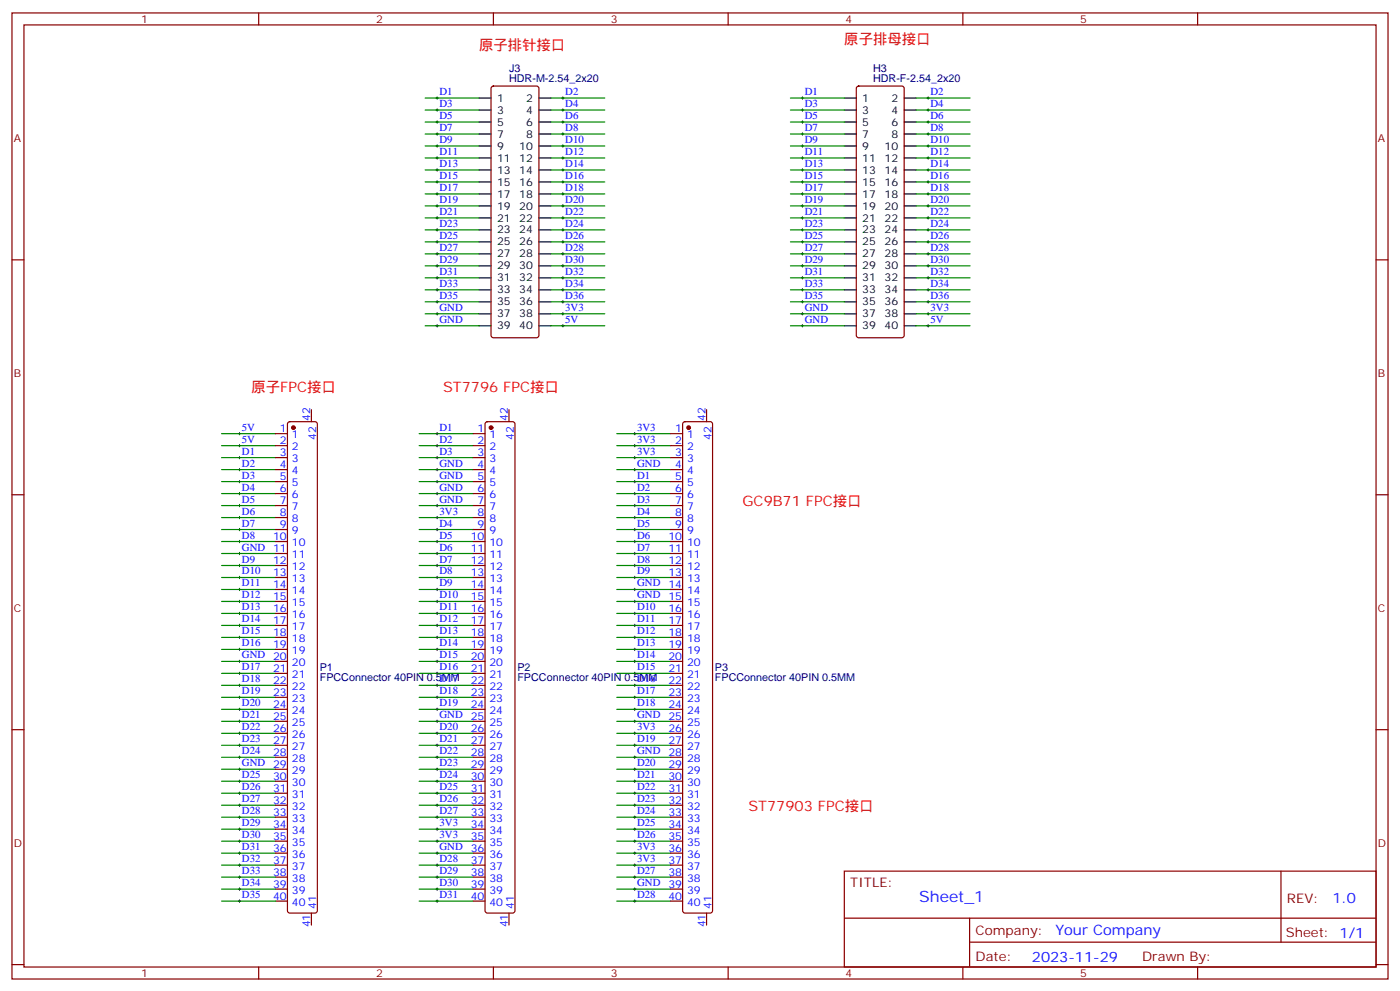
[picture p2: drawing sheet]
<svg xmlns="http://www.w3.org/2000/svg" width="412mm" height="292mm" viewBox="0 0 412 292" stroke-linecap="round" stroke-linejoin="round" font-family="sans-serif">
<g fill="none" stroke="#870000" stroke-width=".35">
<path d="M3.5 3.8h405.4v284.3h-405.4zM7.1 7.3h398.2v277.3h-398.2zM76.2 3.8v3.5M145.3 3.8v3.5M214.5 3.8v3.5M283.6 3.8v3.5M352.8 3.8v3.5M144.9 25.5l.4-.2h12.7l.5 .2 .2 .5v72.7l-.2 .5-.5 .2h-12.7l-.5-.2-.2-.5v-72.7zM252.5 25.5l.4-.2h12.7l.5 .2 .2 .5v72.7l-.2 .5-.5 .2h-12.7l-.5-.2-.2-.5v-72.7zM3.5 76.5h3.6M405.3 76.5h3.6M81.1 127.6h3.6"/>
<path d="M81.1 131.2h3.6M81.1 134.7h3.6M81.1 138.2h3.6M84.9 124.3l.5-.2h7.4l.5 .2 .2 .5v143.2l-.2 .5-.5 .2h-7.4l-.5-.2-.2-.5v-143.2zM91.7 120.6v3.5M139.3 127.6h3.6M139.3 131.2h3.6M139.3 134.7h3.6M139.3 138.2h3.6M143.1 124.3l.5-.2h7.4l.5 .2 .2 .5v143.2l-.2 .5-.5 .2h-7.4l-.5-.2-.2-.5v-143.2zM149.9 120.6v3.5M197.6 127.6h3.5"/>
<path d="M197.6 131.2h3.5M197.6 134.7h3.5M197.6 138.2h3.5M201.3 124.3l.5-.2h7.4l.5 .2 .2 .5v143.2l-.2 .5-.5 .2h-7.4l-.5-.2-.2-.5v-143.2zM208.1 120.6v3.5M3.5 145.6h3.6M81.1 141.7h3.6M81.1 145.3h3.6M81.1 148.8h3.6M81.1 152.3h3.6M81.1 155.9h3.6M81.1 159.4h3.6"/>
<path d="M139.3 141.7h3.6M139.3 145.3h3.6M139.3 148.8h3.6M139.3 152.3h3.6M139.3 155.9h3.6M139.3 159.4h3.6M197.6 141.7h3.5M197.6 145.3h3.5M197.6 148.8h3.5M197.6 152.3h3.5M197.6 155.9h3.5M197.6 159.4h3.5"/>
<path d="M405.3 145.6h3.6M81.1 162.9h3.6M81.1 166.4h3.6M81.1 170h3.6M81.1 173.5h3.6M81.1 177h3.6M139.3 162.9h3.6M139.3 166.4h3.6M139.3 170h3.6M139.3 173.5h3.6M139.3 177h3.6M197.6 162.9h3.5"/>
<path d="M197.6 166.4h3.5M197.6 170h3.5M197.6 173.5h3.5M197.6 177h3.5M81.1 180.6h3.6M81.1 184.1h3.6M81.1 187.6h3.6M81.1 191.1h3.6M81.1 194.7h3.6M81.1 198.2h3.6M139.3 180.6h3.6M139.3 184.1h3.6"/>
<path d="M139.3 187.6h3.6M139.3 191.1h3.6M139.3 194.7h3.6M139.3 198.2h3.6M197.6 180.6h3.5M197.6 184.1h3.5M197.6 187.6h3.5M197.6 191.1h3.5M197.6 194.7h3.5M197.6 198.2h3.5M3.5 214.8h3.6M81.1 201.7h3.6"/>
<path d="M81.1 205.2h3.6M81.1 208.8h3.6M81.1 212.3h3.6M81.1 215.8h3.6M81.1 219.4h3.6M139.3 201.7h3.6M139.3 205.2h3.6M139.3 208.8h3.6M139.3 212.3h3.6M139.3 215.8h3.6M139.3 219.4h3.6M197.6 201.7h3.5"/>
<path d="M197.6 205.2h3.5M197.6 208.8h3.5M197.6 212.3h3.5M197.6 215.8h3.5M197.6 219.4h3.5M405.3 214.8h3.6M81.1 222.9h3.6M81.1 226.4h3.6M81.1 229.9h3.6M81.1 233.5h3.6M81.1 237h3.6M139.3 222.9h3.6"/>
<path d="M139.3 226.4h3.6M139.3 229.9h3.6M139.3 233.5h3.6M139.3 237h3.6M197.6 222.9h3.5M197.6 226.4h3.5M197.6 229.9h3.5M197.6 233.5h3.5M197.6 237h3.5M81.1 240.5h3.6M81.1 244.1h3.6M81.1 247.6h3.6"/>
<path d="M81.1 251.1h3.6M81.1 254.6h3.6M81.1 258.2h3.6M139.3 240.5h3.6M139.3 244.1h3.6M139.3 247.6h3.6M139.3 251.1h3.6M139.3 254.6h3.6M139.3 258.2h3.6M197.6 240.5h3.5M197.6 244.1h3.5M197.6 247.6h3.5"/>
<path d="M197.6 251.1h3.5M197.6 254.6h3.5M197.6 258.2h3.5M248.7 256.4h156.6v28.2h-156.6zM377.3 256.4v20.9M81.1 261.7h3.6M81.1 265.2h3.6M91.7 268.7v3.6M139.3 261.7h3.6M139.3 265.2h3.6M149.9 268.7v3.6M197.6 261.7h3.5"/>
<path d="M197.6 265.2h3.5M208.1 268.7v3.6M248.7 270.2h156.5M285.6 277.3h119.6M285.6 270.2v14.2M3.5 283.9h3.6M76.2 284.6v3.5M145.3 284.6v3.5M214.5 284.6v3.5M283.6 284.6v3.5M352.8 284.6v3.5M405.3 283.9h3.6"/>
</g>
<g fill="none" stroke="#000" stroke-width=".29">
<path d="M128.4 28.9h.7M128.4 32.4h.7M128.4 35.9h.7M128.4 39.4h.7M128.8 28.5v.7M128.8 32v.7M128.8 35.6v.7M128.8 39.1v.7M165.5 28.9h.7M165.5 32.4h.7M165.5 35.9h.7M165.5 39.4h.7"/>
<path d="M165.8 28.5v.7M165.8 32v.7M165.8 35.6v.7M165.8 39.1v.7M236 28.9h.7M236 32.4h.7M236 35.9h.7M236 39.4h.7M236.4 28.5v.7M236.4 32v.7M236.4 35.6v.7M236.4 39.1v.7"/>
<path d="M273 28.9h.8M273 32.4h.8M273 35.9h.8M273 39.4h.8M273.4 28.5v.7M273.4 32v.7M273.4 35.6v.7M273.4 39.1v.7M128.4 43h.7M128.4 57.1h.7M128.4 53.6h.7M128.4 50h.7"/>
<path d="M128.4 46.5h.7M128.8 42.6v.7M128.8 46.1v.7M128.8 49.7v.7M128.8 53.2v.7M128.8 56.7v.7M165.5 43h.7M165.5 57.1h.7M165.5 53.6h.7M165.5 50h.7M165.5 46.5h.7M165.8 42.6v.7"/>
<path d="M165.8 46.1v.7M165.8 49.7v.7M165.8 53.2v.7M165.8 56.7v.7M236 43h.7M236 57.1h.7M236 53.6h.7M236 50h.7M236 46.5h.7M236.4 42.6v.7M236.4 46.1v.7M236.4 49.7v.7"/>
<path d="M236.4 53.2v.7M236.4 56.7v.7M273 43h.8M273 57.1h.8M273 53.6h.8M273 50h.8M273 46.5h.8M273.4 42.6v.7M273.4 46.1v.7M273.4 49.7v.7M273.4 53.2v.7M273.4 56.7v.7"/>
<path d="M128.4 71.2h.7M128.4 67.7h.7M128.4 64.1h.7M128.4 60.6h.7M128.4 74.7h.7M128.4 78.2h.7M128.8 60.3v.7M128.8 63.8v.7M128.8 67.3v.7M128.8 70.8v.7M128.8 74.4v.7M128.8 77.9v.7"/>
<path d="M165.5 71.2h.7M165.5 67.7h.7M165.5 64.1h.7M165.5 60.6h.7M165.5 74.7h.7M165.5 78.2h.7M165.8 60.3v.7M165.8 63.8v.7M165.8 67.3v.7M165.8 70.8v.7M165.8 74.4v.7M165.8 77.9v.7"/>
<path d="M236 71.2h.7M236 67.7h.7M236 64.1h.7M236 60.6h.7M236 74.7h.7M236 78.2h.7M236.4 60.3v.7M236.4 63.8v.7M236.4 67.3v.7M236.4 70.8v.7M236.4 74.4v.7M236.4 77.9v.7"/>
<path d="M273 71.2h.8M273 67.7h.8M273 64.1h.8M273 60.6h.8M273 74.7h.8M273 78.2h.8M273.4 60.3v.7M273.4 63.8v.7M273.4 67.3v.7M273.4 70.8v.7M273.4 74.4v.7M273.4 77.9v.7"/>
<path d="M128.4 92.4h.7M128.4 95.9h.7M128.4 81.8h.7M128.4 85.3h.7M128.4 88.8h.7M128.8 81.4v.7M128.8 84.9v.8M128.8 88.5v.7M128.8 92v.7M128.8 95.5v.7M165.5 92.4h.7M165.5 95.9h.7"/>
<path d="M165.5 81.8h.7M165.5 85.3h.7M165.5 88.8h.7M165.8 81.4v.7M165.8 84.9v.8M165.8 88.5v.7M165.8 92v.7M165.8 95.5v.7M236 92.4h.7M236 95.9h.7M236 81.8h.7M236 85.3h.7"/>
<path d="M236 88.8h.7M236.4 81.4v.7M236.4 84.9v.8M236.4 88.5v.7M236.4 92v.7M236.4 95.5v.7M273 92.4h.8M273 95.9h.8M273 81.8h.8M273 85.3h.8M273 88.8h.8M273.4 81.4v.7"/>
<path d="M273.4 84.9v.8M273.4 88.5v.7M273.4 92v.7M273.4 95.5v.7M70.2 127.6h.7M70.2 131.2h.7M70.2 134.7h.7M70.2 138.2h.7M70.6 127.3v.7M70.6 130.8v.7M70.6 134.3v.7M70.6 137.9v.7"/>
<path d="M128.4 127.6h.7M128.4 131.2h.7M128.4 134.7h.7M128.4 138.2h.7M128.8 127.3v.7M128.8 130.8v.7M128.8 134.3v.7M128.8 137.9v.7M186.6 127.6h.7M186.6 131.2h.7M186.6 134.7h.7M186.6 138.2h.7"/>
<path d="M187 127.3v.7M187 130.8v.7M187 134.3v.7M187 137.9v.7M70.2 141.7h.7M70.2 145.3h.7M70.2 148.8h.7M70.2 152.3h.7M70.2 155.9h.7M70.2 159.4h.7M70.6 141.4v.7M70.6 144.9v.7"/>
<path d="M70.6 148.4v.8M70.6 152v.7M70.6 155.5v.7M70.6 159v.7M128.4 141.7h.7M128.4 145.3h.7M128.4 148.8h.7M128.4 152.3h.7M128.4 155.9h.7M128.4 159.4h.7M128.8 141.4v.7M128.8 144.9v.7"/>
<path d="M128.8 148.4v.8M128.8 152v.7M128.8 155.5v.7M128.8 159v.7M186.6 141.7h.7M186.6 145.3h.7M186.6 148.8h.7M186.6 152.3h.7M186.6 155.9h.7M186.6 159.4h.7M187 141.4v.7M187 144.9v.7"/>
<path d="M187 148.4v.8M187 152v.7M187 155.5v.7M187 159v.7M70.2 162.9h.7M70.2 166.4h.7M70.2 170h.7M70.2 173.5h.7M70.2 177h.7M70.6 162.6v.7M70.6 166.1v.7M70.6 169.6v.7"/>
<path d="M70.6 173.1v.7M70.6 176.7v.7M128.4 162.9h.7M128.4 166.4h.7M128.4 170h.7M128.4 173.5h.7M128.4 177h.7M128.8 162.6v.7M128.8 166.1v.7M128.8 169.6v.7M128.8 173.1v.7M128.8 176.7v.7"/>
<path d="M186.6 162.9h.7M186.6 166.4h.7M186.6 170h.7M186.6 173.5h.7M186.6 177h.7M187 162.6v.7M187 166.1v.7M187 169.6v.7M187 173.1v.7M187 176.7v.7M70.2 194.7h.7M70.2 180.6h.7"/>
<path d="M70.2 184.1h.7M70.2 187.6h.7M70.2 191.1h.7M70.2 198.2h.7M70.6 180.2v.7M70.6 183.7v.7M70.6 187.3v.7M70.6 190.8v.7M70.6 194.3v.7M70.6 197.8v.7M128.4 194.7h.7M128.4 180.6h.7"/>
<path d="M128.4 184.1h.7M128.4 187.6h.7M128.4 191.1h.7M128.4 198.2h.7M128.8 180.2v.7M128.8 183.7v.7M128.8 187.3v.7M128.8 190.8v.7M128.8 194.3v.7M128.8 197.8v.7M186.6 194.7h.7M186.6 180.6h.7"/>
<path d="M186.6 184.1h.7M186.6 187.6h.7M186.6 191.1h.7M186.6 198.2h.7M187 180.2v.7M187 183.7v.7M187 187.3v.7M187 190.8v.7M187 194.3v.7M187 197.8v.7M70.2 201.7h.7M70.2 205.2h.7"/>
<path d="M70.2 208.8h.7M70.2 212.3h.7M70.2 215.8h.7M70.2 219.4h.7M70.6 201.4v.7M70.6 204.9v.7M70.6 208.4v.7M70.6 211.9v.8M70.6 215.5v.7M70.6 219v.7M128.4 201.7h.7M128.4 205.2h.7"/>
<path d="M128.4 208.8h.7M128.4 212.3h.7M128.4 215.8h.7M128.4 219.4h.7M128.8 201.4v.7M128.8 204.9v.7M128.8 208.4v.7M128.8 211.9v.8M128.8 215.5v.7M128.8 219v.7M186.6 201.7h.7M186.6 205.2h.7"/>
<path d="M186.6 208.8h.7M186.6 212.3h.7M186.6 215.8h.7M186.6 219.4h.7M187 201.4v.7M187 204.9v.7M187 208.4v.7M187 211.9v.8M187 215.5v.7M187 219v.7M70.2 226.4h.7M70.2 222.9h.7"/>
<path d="M70.2 229.9h.7M70.2 233.5h.7M70.2 237h.7M70.6 222.5v.7M70.6 226.1v.7M70.6 229.6v.7M70.6 233.1v.7M70.6 236.6v.7M128.4 226.4h.7M128.4 222.9h.7M128.4 229.9h.7M128.4 233.5h.7"/>
<path d="M128.4 237h.7M128.8 222.5v.7M128.8 226.1v.7M128.8 229.6v.7M128.8 233.1v.7M128.8 236.6v.7M186.6 226.4h.7M186.6 222.9h.7M186.6 229.9h.7M186.6 233.5h.7M186.6 237h.7M187 222.5v.7"/>
<path d="M187 226.1v.7M187 229.6v.7M187 233.1v.7M187 236.6v.7M70.2 240.5h.7M70.2 244.1h.7M70.2 247.6h.7M70.2 251.1h.7M70.2 254.6h.7M70.2 258.2h.7M70.6 240.2v.7M70.6 243.7v.7"/>
<path d="M70.6 247.2v.7M70.6 250.8v.7M70.6 254.3v.7M70.6 257.8v.7M128.4 240.5h.7M128.4 244.1h.7M128.4 247.6h.7M128.4 251.1h.7M128.4 254.6h.7M128.4 258.2h.7M128.8 240.2v.7M128.8 243.7v.7"/>
<path d="M128.8 247.2v.7M128.8 250.8v.7M128.8 254.3v.7M128.8 257.8v.7M186.6 240.5h.7M186.6 244.1h.7M186.6 247.6h.7M186.6 251.1h.7M186.6 254.6h.7M186.6 258.2h.7M187 240.2v.7M187 243.7v.7"/>
<path d="M187 247.2v.7M187 250.8v.7M187 254.3v.7M187 257.8v.7M70.2 261.7h.7M70.2 265.2h.7M70.6 261.3v.7M70.6 264.9v.7M128.4 261.7h.7M128.4 265.2h.7M128.8 261.3v.7M128.8 264.9v.7"/>
<path d="M186.6 261.7h.7M186.6 265.2h.7M187 261.3v.7M187 264.9v.7"/>
</g>
<g fill="none" stroke="#008700" stroke-width=".35">
<path d="M125.2 28.9h15.9M125.2 32.4h15.9M125.2 39.4h15.9M125.2 35.9h15.9M162.3 28.9h15.9M162.3 32.4h15.9M162.3 39.4h15.9M162.3 35.9h15.9M232.8 28.9h15.9M232.8 32.4h15.9M232.8 39.4h15.9M232.8 35.9h15.9"/>
<path d="M269.9 28.9h15.9M269.9 32.4h15.9M269.9 39.4h15.9M269.9 35.9h15.9M125.2 43h15.9M125.2 46.5h15.9M125.2 50h15.9M125.2 53.6h15.9M125.2 57.1h15.9M162.3 43h15.9M162.3 46.5h15.9M162.3 50h15.9"/>
<path d="M162.3 53.6h15.9M162.3 57.1h15.9M232.8 43h15.9M232.8 46.5h15.9M232.8 50h15.9M232.8 53.6h15.9M232.8 57.1h15.9M269.9 43h15.9M269.9 46.5h15.9M269.9 50h15.9M269.9 53.6h15.9M269.9 57.1h15.9"/>
<path d="M125.2 71.2h15.9M125.2 67.7h15.9M125.2 64.1h15.9M125.2 60.6h15.9M125.2 74.7h15.9M125.2 78.2h15.9M162.3 71.2h15.9M162.3 67.7h15.9M162.3 64.1h15.9M162.3 60.6h15.9M162.3 74.7h15.9M162.3 78.2h15.9"/>
<path d="M232.8 71.2h15.9M232.8 67.7h15.9M232.8 64.1h15.9M232.8 60.6h15.9M232.8 74.7h15.9M232.8 78.2h15.9M269.9 71.2h15.9M269.9 67.7h15.9M269.9 64.1h15.9M269.9 60.6h15.9M269.9 74.7h15.9M269.9 78.2h15.9"/>
<path d="M125.2 92.4h15.9M125.2 95.9h15.9M125.2 81.8h15.9M125.2 85.3h15.9M125.2 88.8h15.9M162.3 92.4h15.9M162.3 95.9h15.9M162.3 81.8h15.9M162.3 85.3h15.9M162.3 88.8h15.9M232.8 92.4h15.9M232.8 95.9h15.9"/>
<path d="M232.8 81.8h15.9M232.8 85.3h15.9M232.8 88.8h15.9M269.9 92.4h15.9M269.9 95.9h15.9M269.9 81.8h15.9M269.9 85.3h15.9M269.9 88.8h15.9M65.3 138.2h15.8M65.3 134.7h15.8M65.3 131.2h15.8M65.3 127.6h15.8"/>
<path d="M123.5 138.2h15.8M123.5 134.7h15.8M123.5 131.2h15.8M123.5 127.6h15.8M181.7 138.2h15.9M181.7 134.7h15.9M181.7 131.2h15.9M181.7 127.6h15.9M65.3 159.4h15.8M65.3 155.9h15.8M65.3 152.3h15.8M65.3 148.8h15.8"/>
<path d="M65.3 145.3h15.8M65.3 141.7h15.8M123.5 159.4h15.8M123.5 155.9h15.8M123.5 152.3h15.8M123.5 148.8h15.8M123.5 145.3h15.8M123.5 141.7h15.8M181.7 159.4h15.9M181.7 155.9h15.9M181.7 152.3h15.9M181.7 148.8h15.9"/>
<path d="M181.7 145.3h15.9M181.7 141.7h15.9M65.3 162.9h15.8M65.3 166.4h15.8M65.3 170h15.8M65.3 173.5h15.8M65.3 177h15.8M123.5 162.9h15.8M123.5 166.4h15.8M123.5 170h15.8M123.5 173.5h15.8M123.5 177h15.8"/>
<path d="M181.7 162.9h15.9M181.7 166.4h15.9M181.7 170h15.9M181.7 173.5h15.9M181.7 177h15.9M65.3 198.2h15.8M65.3 194.7h15.8M65.3 191.1h15.8M65.3 180.6h15.8M65.3 184.1h15.8M65.3 187.6h15.8M123.5 198.2h15.8"/>
<path d="M123.5 194.7h15.8M123.5 191.1h15.8M123.5 180.6h15.8M123.5 184.1h15.8M123.5 187.6h15.8M181.7 198.2h15.9M181.7 194.7h15.9M181.7 191.1h15.9M181.7 180.6h15.9M181.7 184.1h15.9M181.7 187.6h15.9M65.3 219.4h15.8"/>
<path d="M65.3 215.8h15.8M65.3 212.3h15.8M65.3 208.8h15.8M65.3 205.2h15.8M65.3 201.7h15.8M123.5 219.4h15.8M123.5 215.8h15.8M123.5 212.3h15.8M123.5 208.8h15.8M123.5 205.2h15.8M123.5 201.7h15.8M181.7 219.4h15.9"/>
<path d="M181.7 215.8h15.9M181.7 212.3h15.9M181.7 208.8h15.9M181.7 205.2h15.9M181.7 201.7h15.9M65.3 229.9h15.8M65.3 226.4h15.8M65.3 237h15.8M65.3 233.5h15.8M65.3 222.9h15.8M123.5 229.9h15.8M123.5 226.4h15.8"/>
<path d="M123.5 237h15.8M123.5 233.5h15.8M123.5 222.9h15.8M181.7 229.9h15.9M181.7 226.4h15.9M181.7 237h15.9M181.7 233.5h15.9M181.7 222.9h15.9M65.3 254.6h15.8M65.3 251.1h15.8M65.3 247.6h15.8M65.3 244.1h15.8"/>
<path d="M65.3 240.5h15.8M65.3 258.2h15.8M123.5 254.6h15.8M123.5 251.1h15.8M123.5 247.6h15.8M123.5 244.1h15.8M123.5 240.5h15.8M123.5 258.2h15.8M181.7 254.6h15.9M181.7 251.1h15.9M181.7 247.6h15.9M181.7 244.1h15.9"/>
<path d="M181.7 240.5h15.9M181.7 258.2h15.9M65.3 261.7h15.8M65.3 265.2h15.8M123.5 261.7h15.8M123.5 265.2h15.8M181.7 261.7h15.9M181.7 265.2h15.9"/>
</g>
<g fill="none" stroke="#000" stroke-width=".35">
<path d="M141.1 28.9h3.5M141.1 32.4h3.5M141.1 35.9h3.5M141.1 39.4h3.5M158.7 28.9h3.6M158.7 32.4h3.6M158.7 35.9h3.6M158.7 39.4h3.6M248.7 28.9h3.5M248.7 32.4h3.5M248.7 35.9h3.5M248.7 39.4h3.5"/>
<path d="M266.3 28.9h3.6M266.3 32.4h3.6M266.3 35.9h3.6M266.3 39.4h3.6M141.1 43h3.5M141.1 46.5h3.5M141.1 50h3.5M141.1 53.6h3.5M141.1 57.1h3.5M158.7 43h3.6M158.7 46.5h3.6M158.7 50h3.6"/>
<path d="M158.7 53.6h3.6M158.7 57.1h3.6M248.7 43h3.5M248.7 46.5h3.5M248.7 50h3.5M248.7 53.6h3.5M248.7 57.1h3.5M266.3 43h3.6M266.3 46.5h3.6M266.3 50h3.6M266.3 53.6h3.6M266.3 57.1h3.6"/>
<path d="M141.1 60.6h3.5M141.1 64.1h3.5M141.1 67.7h3.5M141.1 71.2h3.5M141.1 74.7h3.5M141.1 78.2h3.5M158.7 60.6h3.6M158.7 64.1h3.6M158.7 67.7h3.6M158.7 71.2h3.6M158.7 74.7h3.6M158.7 78.2h3.6"/>
<path d="M248.7 60.6h3.5M248.7 64.1h3.5M248.7 67.7h3.5M248.7 71.2h3.5M248.7 74.7h3.5M248.7 78.2h3.5M266.3 60.6h3.6M266.3 64.1h3.6M266.3 67.7h3.6M266.3 71.2h3.6M266.3 74.7h3.6M266.3 78.2h3.6"/>
<path d="M141.1 81.8h3.5M141.1 85.3h3.5M141.1 88.8h3.5M141.1 92.4h3.5M141.1 95.9h3.5M158.7 81.8h3.6M158.7 85.3h3.6M158.7 88.8h3.6M158.7 92.4h3.6M158.7 95.9h3.6M248.7 81.8h3.5M248.7 85.3h3.5"/>
<path d="M248.7 88.8h3.5M248.7 92.4h3.5M248.7 95.9h3.5M266.3 81.8h3.6M266.3 85.3h3.6M266.3 88.8h3.6M266.3 92.4h3.6M266.3 95.9h3.6"/>
</g>
<g fill="#870000" stroke="#870000" stroke-width=".35">
<circle cx="86.4" cy="125.9" r=".53"/>
<circle cx="144.6" cy="125.9" r=".53"/>
<circle cx="202.8" cy="125.9" r=".53"/>
</g>
<text font-size="4.6" fill="#00f" x="270.8" y="265.4">Sheet_1</text>
<g font-size="4.2" fill="#f00">
<text x="141.1" y="14.7">原子排针接口</text>
<text x="248.7" y="13">原子排母接口</text>
<text x="74.1" y="115.3">原子FPC接口</text>
<text x="130.5" y="115.3">ST7796 FPC接口</text>
<text x="218.7" y="148.8">GC9B71 FPC接口</text>
<text x="220.5" y="238.8">ST77903 FPC接口</text>
</g>
<g font-size="4.2" fill="#00f">
<text x="392.5" y="265.7">1.0</text>
<text x="310.9" y="275.2">Your Company</text>
<text x="304" y="283">2023-11-29</text>
</g>
<g font-size="3.9" fill="#800">
<text x="250.5" y="261">TITLE:</text>
<text x="379.1" y="265.7">REV:</text>
<text x="287.4" y="275.2">Company:</text>
<text x="378.7" y="275.8">Sheet: 1/1</text>
<text x="287.4" y="282.9">Date:</text>
<text x="336.4" y="282.9">Drawn By:</text>
</g>
<g font-size="3.2" fill="#800">
<text x="41.6" y="6.8">1</text>
<text x="110.8" y="6.8">2</text>
<text x="179.9" y="6.8">3</text>
<text x="249.1" y="6.8">4</text>
<text x="318.2" y="6.8">5</text>
<text x="4.1" y="41.9">A</text>
<text x="405.9" y="41.9">A</text>
<text x="4.1" y="111.1">B</text>
<text x="405.9" y="111.1">B</text>
<text x="4.1" y="180.2">C</text>
<text x="405.9" y="180.2">C</text>
<text x="4.1" y="249.3">D</text>
<text x="405.9" y="249.3">D</text>
<text x="41.6" y="287.6">1</text>
<text x="110.8" y="287.6">2</text>
<text x="179.9" y="287.6">3</text>
<text x="249.1" y="287.6">4</text>
<text x="318.2" y="287.6">5</text>
</g>
<g font-size="3.2" fill="#000080">
<text x="150" y="21">J3</text>
<text x="257.2" y="21.3">H3</text>
<text x="150" y="24.3">HDR-M-2.54_2x20</text>
<text x="257.2" y="24.3">HDR-F-2.54_2x20</text>
<text x="94.2" y="197.6">P1</text>
<text x="152.4" y="197.6">P2</text>
<text x="210.6" y="197.6">P3</text>
<text x="94.2" y="200.5">FPCConnector 40PIN 0.5MM</text>
<text x="152.4" y="200.5">FPCConnector 40PIN 0.5MM</text>
<text x="210.6" y="200.5">FPCConnector 40PIN 0.5MM</text>
</g>
<g font-size="3.2" fill="#00f">
<text x="129.5" y="28">D1</text>
<text x="166.5" y="28">D2</text>
<text x="237.1" y="28">D1</text>
<text x="274.1" y="28">D2</text>
<text x="129.5" y="31.5">D3</text>
<text x="129.5" y="35">D5</text>
<text x="166.5" y="31.5">D4</text>
<text x="166.5" y="35">D6</text>
<text x="237.1" y="35">D5</text>
<text x="237.1" y="31.5">D3</text>
<text x="274.1" y="31.5">D4</text>
<text x="274.1" y="35">D6</text>
<text x="129.5" y="38.6">D7</text>
<text x="166.5" y="38.6">D8</text>
<text x="237.1" y="38.6">D7</text>
<text x="274.1" y="38.6">D8</text>
<text x="129.5" y="42.1">D9</text>
<text x="129.5" y="45.6">D11</text>
<text x="166.5" y="42.1">D10</text>
<text x="166.5" y="45.6">D12</text>
<text x="237.1" y="45.6">D11</text>
<text x="237.1" y="42.1">D9</text>
<text x="274.1" y="42.1">D10</text>
<text x="274.1" y="45.6">D12</text>
<text x="129.5" y="49.1">D13</text>
<text x="129.5" y="52.7">D15</text>
<text x="166.5" y="52.7">D16</text>
<text x="166.5" y="49.1">D14</text>
<text x="237.1" y="52.7">D15</text>
<text x="237.1" y="49.1">D13</text>
<text x="274.1" y="52.7">D16</text>
<text x="274.1" y="49.1">D14</text>
<text x="129.5" y="59.7">D19</text>
<text x="129.5" y="56.2">D17</text>
<text x="166.5" y="56.2">D18</text>
<text x="166.5" y="59.7">D20</text>
<text x="237.1" y="56.2">D17</text>
<text x="237.1" y="59.7">D19</text>
<text x="274.1" y="56.2">D18</text>
<text x="274.1" y="59.7">D20</text>
<text x="129.5" y="63.3">D21</text>
<text x="166.5" y="63.3">D22</text>
<text x="237.1" y="63.3">D21</text>
<text x="274.1" y="63.3">D22</text>
<text x="129.5" y="66.8">D23</text>
<text x="129.5" y="70.3">D25</text>
<text x="166.5" y="70.3">D26</text>
<text x="166.5" y="66.8">D24</text>
<text x="237.1" y="70.3">D25</text>
<text x="237.1" y="66.8">D23</text>
<text x="274.1" y="70.3">D26</text>
<text x="274.1" y="66.8">D24</text>
<text x="129.5" y="73.8">D27</text>
<text x="129.5" y="77.4">D29</text>
<text x="166.5" y="73.8">D28</text>
<text x="166.5" y="77.4">D30</text>
<text x="237.1" y="77.4">D29</text>
<text x="237.1" y="73.8">D27</text>
<text x="274.1" y="73.8">D28</text>
<text x="274.1" y="77.4">D30</text>
<text x="129.5" y="80.9">D31</text>
<text x="166.5" y="80.9">D32</text>
<text x="237.1" y="80.9">D31</text>
<text x="274.1" y="80.9">D32</text>
<text x="129.5" y="84.4">D33</text>
<text x="129.5" y="87.9">D35</text>
<text x="166.5" y="84.4">D34</text>
<text x="166.5" y="87.9">D36</text>
<text x="237.1" y="87.9">D35</text>
<text x="237.1" y="84.4">D33</text>
<text x="274.1" y="84.4">D34</text>
<text x="274.1" y="87.9">D36</text>
<text x="129.5" y="91.5">GND</text>
<text x="129.5" y="95">GND</text>
<text x="166.5" y="91.5">3V3</text>
<text x="166.5" y="95">5V</text>
<text x="237.1" y="95">GND</text>
<text x="237.1" y="91.5">GND</text>
<text x="274.1" y="91.5">3V3</text>
<text x="274.1" y="95">5V</text>
<text x="91.4" y="123.9" transform="rotate(-90 91.4 123.9)">42</text>
<text x="149.6" y="123.9" transform="rotate(-90 149.6 123.9)">42</text>
<text x="207.8" y="123.9" transform="rotate(-90 207.8 123.9)">42</text>
<text x="71.3" y="126.8">5V</text>
<text x="71.3" y="130.3">5V</text>
<text x="82.5" y="127.3">1</text>
<text x="82.5" y="130.8">2</text>
<text x="86" y="129">1</text>
<text x="93.1" y="129.4" transform="rotate(-90 93.1 129.4)">42</text>
<text x="129.5" y="126.8">D1</text>
<text x="129.5" y="130.3">D2</text>
<text x="140.7" y="127.3">1</text>
<text x="140.7" y="130.8">2</text>
<text x="144.2" y="129">1</text>
<text x="151.3" y="129.4" transform="rotate(-90 151.3 129.4)">42</text>
<text x="187.7" y="126.8">3V3</text>
<text x="187.7" y="130.3">3V3</text>
<text x="198.9" y="127.3">1</text>
<text x="198.9" y="130.8">2</text>
<text x="202.4" y="129">1</text>
<text x="209.5" y="129.4" transform="rotate(-90 209.5 129.4)">42</text>
<text x="71.3" y="133.8">D1</text>
<text x="71.3" y="137.3">D2</text>
<text x="82.5" y="134.3">3</text>
<text x="82.5" y="137.9">4</text>
<text x="86" y="132.6">2</text>
<text x="86" y="136.1">3</text>
<text x="129.5" y="137.3">GND</text>
<text x="129.5" y="133.8">D3</text>
<text x="140.7" y="134.3">3</text>
<text x="140.7" y="137.9">4</text>
<text x="144.2" y="132.6">2</text>
<text x="144.2" y="136.1">3</text>
<text x="187.7" y="137.3">GND</text>
<text x="187.7" y="133.8">3V3</text>
<text x="198.9" y="134.3">3</text>
<text x="198.9" y="137.9">4</text>
<text x="202.4" y="132.6">2</text>
<text x="202.4" y="136.1">3</text>
<text x="71.3" y="140.9">D3</text>
<text x="82.5" y="141.4">5</text>
<text x="86" y="139.6">4</text>
<text x="86" y="143.2">5</text>
<text x="129.5" y="140.9">GND</text>
<text x="140.7" y="141.4">5</text>
<text x="144.2" y="139.6">4</text>
<text x="144.2" y="143.2">5</text>
<text x="187.7" y="140.9">D1</text>
<text x="198.9" y="141.4">5</text>
<text x="202.4" y="139.6">4</text>
<text x="202.4" y="143.2">5</text>
<text x="71.3" y="144.4">D4</text>
<text x="71.3" y="147.9">D5</text>
<text x="82.5" y="144.9">6</text>
<text x="82.5" y="148.4">7</text>
<text x="86" y="146.7">6</text>
<text x="129.5" y="144.4">GND</text>
<text x="129.5" y="147.9">GND</text>
<text x="140.7" y="144.9">6</text>
<text x="140.7" y="148.4">7</text>
<text x="144.2" y="146.7">6</text>
<text x="187.7" y="144.4">D2</text>
<text x="187.7" y="147.9">D3</text>
<text x="198.9" y="144.9">6</text>
<text x="198.9" y="148.4">7</text>
<text x="202.4" y="146.7">6</text>
<text x="71.3" y="151.4">D6</text>
<text x="71.3" y="155">D7</text>
<text x="82.5" y="152">8</text>
<text x="82.5" y="155.5">9</text>
<text x="86" y="150.2">7</text>
<text x="86" y="153.7">8</text>
<text x="129.5" y="151.4">3V3</text>
<text x="129.5" y="155">D4</text>
<text x="140.7" y="152">8</text>
<text x="140.7" y="155.5">9</text>
<text x="144.2" y="150.2">7</text>
<text x="144.2" y="153.7">8</text>
<text x="187.7" y="151.4">D4</text>
<text x="187.7" y="155">D5</text>
<text x="198.9" y="152">8</text>
<text x="198.9" y="155.5">9</text>
<text x="202.4" y="150.2">7</text>
<text x="202.4" y="153.7">8</text>
<text x="71.3" y="158.5">D8</text>
<text x="80.5" y="159">10</text>
<text x="86" y="157.3">9</text>
<text x="86" y="160.8">10</text>
<text x="129.5" y="158.5">D5</text>
<text x="138.7" y="159">10</text>
<text x="144.2" y="157.3">9</text>
<text x="144.2" y="160.8">10</text>
<text x="187.7" y="158.5">D6</text>
<text x="196.9" y="159">10</text>
<text x="202.4" y="157.3">9</text>
<text x="202.4" y="160.8">10</text>
<text x="71.3" y="162">GND</text>
<text x="71.3" y="165.6">D9</text>
<text x="80.5" y="162.6">11</text>
<text x="80.5" y="166.1">12</text>
<text x="86" y="164.3">11</text>
<text x="86" y="167.9">12</text>
<text x="129.5" y="162">D6</text>
<text x="129.5" y="165.6">D7</text>
<text x="138.7" y="162.6">11</text>
<text x="138.7" y="166.1">12</text>
<text x="144.2" y="164.3">11</text>
<text x="144.2" y="167.9">12</text>
<text x="187.7" y="162">D7</text>
<text x="187.7" y="165.6">D8</text>
<text x="196.9" y="162.6">11</text>
<text x="196.9" y="166.1">12</text>
<text x="202.4" y="164.3">11</text>
<text x="202.4" y="167.9">12</text>
<text x="71.3" y="169.1">D10</text>
<text x="71.3" y="172.6">D11</text>
<text x="80.5" y="169.6">13</text>
<text x="80.5" y="173.1">14</text>
<text x="86" y="171.4">13</text>
<text x="129.5" y="169.1">D8</text>
<text x="129.5" y="172.6">D9</text>
<text x="138.7" y="169.6">13</text>
<text x="138.7" y="173.1">14</text>
<text x="144.2" y="171.4">13</text>
<text x="187.7" y="172.6">GND</text>
<text x="187.7" y="169.1">D9</text>
<text x="196.9" y="169.6">13</text>
<text x="196.9" y="173.1">14</text>
<text x="202.4" y="171.4">13</text>
<text x="71.3" y="176.1">D12</text>
<text x="71.3" y="179.7">D13</text>
<text x="80.5" y="176.7">15</text>
<text x="86" y="174.9">14</text>
<text x="86" y="178.4">15</text>
<text x="129.5" y="176.1">D10</text>
<text x="129.5" y="179.7">D11</text>
<text x="138.7" y="176.7">15</text>
<text x="144.2" y="174.9">14</text>
<text x="144.2" y="178.4">15</text>
<text x="187.7" y="176.1">GND</text>
<text x="187.7" y="179.7">D10</text>
<text x="196.9" y="176.7">15</text>
<text x="202.4" y="174.9">14</text>
<text x="202.4" y="178.4">15</text>
<text x="71.3" y="183.2">D14</text>
<text x="80.5" y="180.2">16</text>
<text x="80.5" y="183.7">17</text>
<text x="86" y="182">16</text>
<text x="86" y="185.5">17</text>
<text x="129.5" y="183.2">D12</text>
<text x="138.7" y="180.2">16</text>
<text x="138.7" y="183.7">17</text>
<text x="144.2" y="182">16</text>
<text x="144.2" y="185.5">17</text>
<text x="187.7" y="183.2">D11</text>
<text x="196.9" y="180.2">16</text>
<text x="196.9" y="183.7">17</text>
<text x="202.4" y="182">16</text>
<text x="202.4" y="185.5">17</text>
<text x="71.3" y="186.7">D15</text>
<text x="71.3" y="190.3">D16</text>
<text x="80.5" y="187.3">18</text>
<text x="80.5" y="190.8">19</text>
<text x="86" y="189">18</text>
<text x="129.5" y="186.7">D13</text>
<text x="129.5" y="190.3">D14</text>
<text x="138.7" y="187.3">18</text>
<text x="138.7" y="190.8">19</text>
<text x="144.2" y="189">18</text>
<text x="187.7" y="186.7">D12</text>
<text x="187.7" y="190.3">D13</text>
<text x="196.9" y="187.3">18</text>
<text x="196.9" y="190.8">19</text>
<text x="202.4" y="189">18</text>
<text x="71.3" y="193.8">GND</text>
<text x="71.3" y="197.3">D17</text>
<text x="80.5" y="194.3">20</text>
<text x="80.5" y="197.8">21</text>
<text x="86" y="192.5">19</text>
<text x="86" y="196.1">20</text>
<text x="129.5" y="193.8">D15</text>
<text x="129.5" y="197.3">D16</text>
<text x="138.7" y="194.3">20</text>
<text x="138.7" y="197.8">21</text>
<text x="144.2" y="192.5">19</text>
<text x="144.2" y="196.1">20</text>
<text x="187.7" y="193.8">D14</text>
<text x="187.7" y="197.3">D15</text>
<text x="196.9" y="194.3">20</text>
<text x="196.9" y="197.8">21</text>
<text x="202.4" y="192.5">19</text>
<text x="202.4" y="196.1">20</text>
<text x="71.3" y="200.8">D18</text>
<text x="80.5" y="201.4">22</text>
<text x="86" y="199.6">21</text>
<text x="86" y="203.1">22</text>
<text x="129.5" y="200.8">D17</text>
<text x="138.7" y="201.4">22</text>
<text x="144.2" y="199.6">21</text>
<text x="144.2" y="203.1">22</text>
<text x="187.7" y="200.8">D16</text>
<text x="196.9" y="201.4">22</text>
<text x="202.4" y="199.6">21</text>
<text x="202.4" y="203.1">22</text>
<text x="71.3" y="204.4">D19</text>
<text x="71.3" y="207.9">D20</text>
<text x="80.5" y="204.9">23</text>
<text x="80.5" y="208.4">24</text>
<text x="86" y="206.7">23</text>
<text x="129.5" y="204.4">D18</text>
<text x="129.5" y="207.9">D19</text>
<text x="138.7" y="204.9">23</text>
<text x="138.7" y="208.4">24</text>
<text x="144.2" y="206.7">23</text>
<text x="187.7" y="204.4">D17</text>
<text x="187.7" y="207.9">D18</text>
<text x="196.9" y="204.9">23</text>
<text x="196.9" y="208.4">24</text>
<text x="202.4" y="206.7">23</text>
<text x="71.3" y="211.4">D21</text>
<text x="71.3" y="214.9">D22</text>
<text x="80.5" y="211.9">25</text>
<text x="80.5" y="215.5">26</text>
<text x="86" y="210.2">24</text>
<text x="86" y="213.7">25</text>
<text x="129.5" y="211.4">GND</text>
<text x="129.5" y="214.9">D20</text>
<text x="138.7" y="211.9">25</text>
<text x="138.7" y="215.5">26</text>
<text x="144.2" y="210.2">24</text>
<text x="144.2" y="213.7">25</text>
<text x="187.7" y="211.4">GND</text>
<text x="187.7" y="214.9">3V3</text>
<text x="196.9" y="211.9">25</text>
<text x="196.9" y="215.5">26</text>
<text x="202.4" y="210.2">24</text>
<text x="202.4" y="213.7">25</text>
<text x="71.3" y="218.5">D23</text>
<text x="80.5" y="219">27</text>
<text x="86" y="217.2">26</text>
<text x="86" y="220.8">27</text>
<text x="129.5" y="218.5">D21</text>
<text x="138.7" y="219">27</text>
<text x="144.2" y="217.2">26</text>
<text x="144.2" y="220.8">27</text>
<text x="187.7" y="218.5">D19</text>
<text x="196.9" y="219">27</text>
<text x="202.4" y="217.2">26</text>
<text x="202.4" y="220.8">27</text>
<text x="71.3" y="225.5">GND</text>
<text x="71.3" y="222">D24</text>
<text x="80.5" y="222.5">28</text>
<text x="80.5" y="226.1">29</text>
<text x="86" y="224.3">28</text>
<text x="86" y="227.8">29</text>
<text x="129.5" y="222">D22</text>
<text x="129.5" y="225.5">D23</text>
<text x="138.7" y="222.5">28</text>
<text x="138.7" y="226.1">29</text>
<text x="144.2" y="224.3">28</text>
<text x="144.2" y="227.8">29</text>
<text x="187.7" y="222">GND</text>
<text x="187.7" y="225.5">D20</text>
<text x="196.9" y="222.5">28</text>
<text x="196.9" y="226.1">29</text>
<text x="202.4" y="224.3">28</text>
<text x="202.4" y="227.8">29</text>
<text x="71.3" y="229.1">D25</text>
<text x="71.3" y="232.6">D26</text>
<text x="80.5" y="229.6">30</text>
<text x="80.5" y="233.1">31</text>
<text x="86" y="231.4">30</text>
<text x="129.5" y="229.1">D24</text>
<text x="129.5" y="232.6">D25</text>
<text x="138.7" y="229.6">30</text>
<text x="138.7" y="233.1">31</text>
<text x="144.2" y="231.4">30</text>
<text x="187.7" y="229.1">D21</text>
<text x="187.7" y="232.6">D22</text>
<text x="196.9" y="229.6">30</text>
<text x="196.9" y="233.1">31</text>
<text x="202.4" y="231.4">30</text>
<text x="71.3" y="236.1">D27</text>
<text x="71.3" y="239.6">D28</text>
<text x="80.5" y="236.6">32</text>
<text x="86" y="234.9">31</text>
<text x="86" y="238.4">32</text>
<text x="129.5" y="236.1">D26</text>
<text x="129.5" y="239.6">D27</text>
<text x="138.7" y="236.6">32</text>
<text x="144.2" y="234.9">31</text>
<text x="144.2" y="238.4">32</text>
<text x="187.7" y="236.1">D23</text>
<text x="187.7" y="239.6">D24</text>
<text x="196.9" y="236.6">32</text>
<text x="202.4" y="234.9">31</text>
<text x="202.4" y="238.4">32</text>
<text x="71.3" y="243.2">D29</text>
<text x="80.5" y="240.2">33</text>
<text x="80.5" y="243.7">34</text>
<text x="86" y="241.9">33</text>
<text x="86" y="245.5">34</text>
<text x="129.5" y="243.2">3V3</text>
<text x="138.7" y="240.2">33</text>
<text x="138.7" y="243.7">34</text>
<text x="144.2" y="241.9">33</text>
<text x="144.2" y="245.5">34</text>
<text x="187.7" y="243.2">D25</text>
<text x="196.9" y="240.2">33</text>
<text x="196.9" y="243.7">34</text>
<text x="202.4" y="241.9">33</text>
<text x="202.4" y="245.5">34</text>
<text x="71.3" y="246.7">D30</text>
<text x="71.3" y="250.2">D31</text>
<text x="80.5" y="247.2">35</text>
<text x="80.5" y="250.8">36</text>
<text x="86" y="249">35</text>
<text x="129.5" y="250.2">GND</text>
<text x="129.5" y="246.7">3V3</text>
<text x="138.7" y="247.2">35</text>
<text x="138.7" y="250.8">36</text>
<text x="144.2" y="249">35</text>
<text x="187.7" y="250.2">3V3</text>
<text x="187.7" y="246.7">D26</text>
<text x="196.9" y="247.2">35</text>
<text x="196.9" y="250.8">36</text>
<text x="202.4" y="249">35</text>
<text x="71.3" y="253.8">D32</text>
<text x="71.3" y="257.3">D33</text>
<text x="80.5" y="254.3">37</text>
<text x="80.5" y="257.8">38</text>
<text x="86" y="252.5">36</text>
<text x="86" y="256">37</text>
<text x="129.5" y="253.8">D28</text>
<text x="129.5" y="257.3">D29</text>
<text x="138.7" y="254.3">37</text>
<text x="138.7" y="257.8">38</text>
<text x="144.2" y="252.5">36</text>
<text x="144.2" y="256">37</text>
<text x="187.7" y="253.8">3V3</text>
<text x="187.7" y="257.3">D27</text>
<text x="196.9" y="254.3">37</text>
<text x="196.9" y="257.8">38</text>
<text x="202.4" y="252.5">36</text>
<text x="202.4" y="256">37</text>
<text x="71.3" y="260.8">D34</text>
<text x="80.5" y="261.3">39</text>
<text x="86" y="259.6">38</text>
<text x="86" y="263.1">39</text>
<text x="129.5" y="260.8">D30</text>
<text x="138.7" y="261.3">39</text>
<text x="144.2" y="259.6">38</text>
<text x="144.2" y="263.1">39</text>
<text x="187.7" y="260.8">GND</text>
<text x="196.9" y="261.3">39</text>
<text x="202.4" y="259.6">38</text>
<text x="202.4" y="263.1">39</text>
<text x="71.3" y="264.3">D35</text>
<text x="80.5" y="264.9">40</text>
<text x="86" y="266.6">40</text>
<text x="93.1" y="267.4" transform="rotate(-90 93.1 267.4)">41</text>
<text x="129.5" y="264.3">D31</text>
<text x="138.7" y="264.9">40</text>
<text x="144.2" y="266.6">40</text>
<text x="151.3" y="267.4" transform="rotate(-90 151.3 267.4)">41</text>
<text x="187.7" y="264.3">D28</text>
<text x="196.9" y="264.9">40</text>
<text x="202.4" y="266.6">40</text>
<text x="209.5" y="267.4" transform="rotate(-90 209.5 267.4)">41</text>
<text x="91.4" y="273" transform="rotate(-90 91.4 273)">41</text>
<text x="149.6" y="273" transform="rotate(-90 149.6 273)">41</text>
<text x="207.8" y="273" transform="rotate(-90 207.8 273)">41</text>
</g>
<g font-size="3.2">
<text x="146.4" y="29.9">1</text>
<text x="155" y="29.9">2</text>
<text x="254" y="29.9">1</text>
<text x="262.6" y="29.9">2</text>
<text x="146.4" y="33.4">3</text>
<text x="155" y="33.4">4</text>
<text x="254" y="33.4">3</text>
<text x="262.6" y="33.4">4</text>
<text x="146.4" y="37">5</text>
<text x="146.4" y="40.5">7</text>
<text x="155" y="37">6</text>
<text x="155" y="40.5">8</text>
<text x="254" y="37">5</text>
<text x="254" y="40.5">7</text>
<text x="262.6" y="37">6</text>
<text x="262.6" y="40.5">8</text>
<text x="146.4" y="44">9</text>
<text x="146.4" y="47.6">11</text>
<text x="153" y="44">10</text>
<text x="153" y="47.6">12</text>
<text x="254" y="44">9</text>
<text x="254" y="47.6">11</text>
<text x="260.6" y="44">10</text>
<text x="260.6" y="47.6">12</text>
<text x="146.4" y="51.1">13</text>
<text x="153" y="51.1">14</text>
<text x="254" y="51.1">13</text>
<text x="260.6" y="51.1">14</text>
<text x="146.4" y="54.6">15</text>
<text x="146.4" y="58.1">17</text>
<text x="153" y="54.6">16</text>
<text x="153" y="58.1">18</text>
<text x="254" y="54.6">15</text>
<text x="254" y="58.1">17</text>
<text x="260.6" y="54.6">16</text>
<text x="260.6" y="58.1">18</text>
<text x="146.4" y="61.7">19</text>
<text x="146.4" y="65.2">21</text>
<text x="153" y="61.7">20</text>
<text x="153" y="65.2">22</text>
<text x="254" y="61.7">19</text>
<text x="254" y="65.2">21</text>
<text x="260.6" y="61.7">20</text>
<text x="260.6" y="65.2">22</text>
<text x="146.4" y="68.7">23</text>
<text x="153" y="68.7">24</text>
<text x="254" y="68.7">23</text>
<text x="260.6" y="68.7">24</text>
<text x="146.4" y="72.2">25</text>
<text x="146.4" y="75.8">27</text>
<text x="153" y="72.2">26</text>
<text x="153" y="75.8">28</text>
<text x="254" y="72.2">25</text>
<text x="254" y="75.8">27</text>
<text x="260.6" y="72.2">26</text>
<text x="260.6" y="75.8">28</text>
<text x="146.4" y="79.3">29</text>
<text x="146.4" y="82.8">31</text>
<text x="153" y="79.3">30</text>
<text x="153" y="82.8">32</text>
<text x="254" y="79.3">29</text>
<text x="254" y="82.8">31</text>
<text x="260.6" y="79.3">30</text>
<text x="260.6" y="82.8">32</text>
<text x="146.4" y="86.4">33</text>
<text x="146.4" y="89.9">35</text>
<text x="153" y="86.4">34</text>
<text x="153" y="89.9">36</text>
<text x="254" y="86.4">33</text>
<text x="254" y="89.9">35</text>
<text x="260.6" y="86.4">34</text>
<text x="260.6" y="89.9">36</text>
<text x="146.4" y="93.4">37</text>
<text x="153" y="93.4">38</text>
<text x="254" y="93.4">37</text>
<text x="260.6" y="93.4">38</text>
<text x="146.4" y="96.9">39</text>
<text x="153" y="96.9">40</text>
<text x="254" y="96.9">39</text>
<text x="260.6" y="96.9">40</text>
</g>
</svg>
